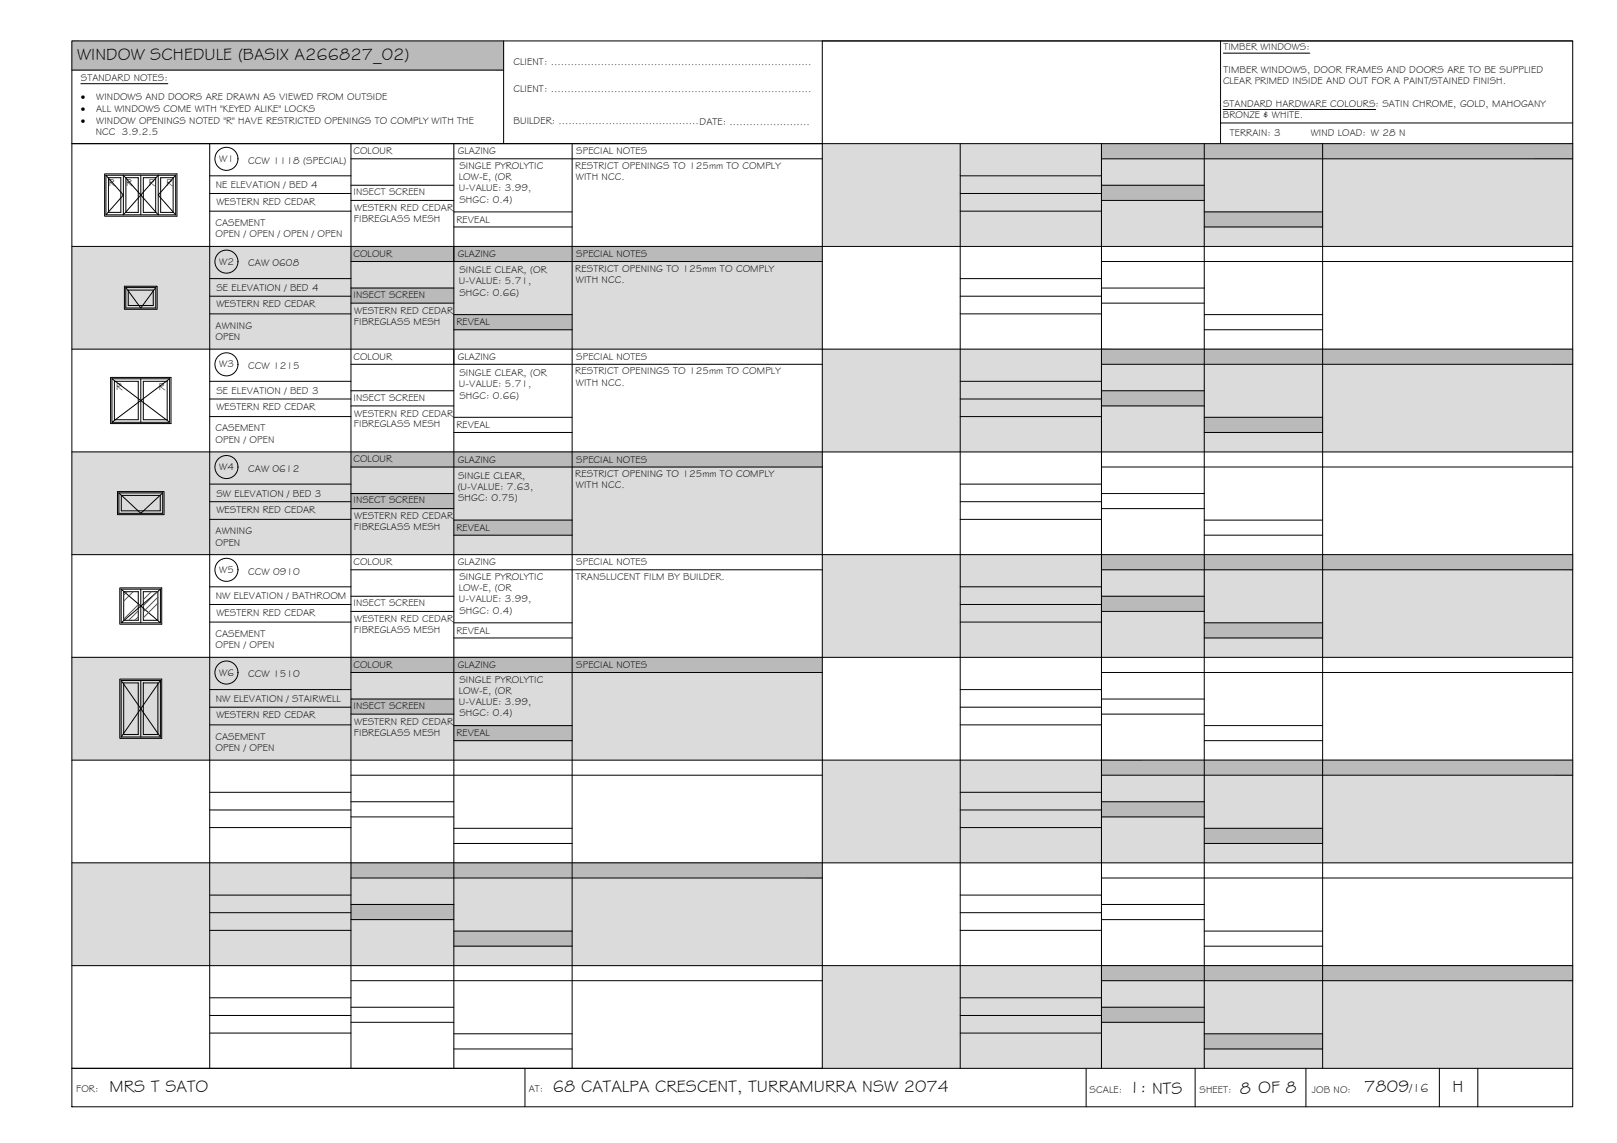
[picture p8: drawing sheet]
<svg xmlns="http://www.w3.org/2000/svg" width="420mm" height="297mm" viewBox="0 0 420 297" stroke-linecap="round" stroke-linejoin="round" font-family="sans-serif">
<!-- layer: WINDOW SCHEDULE HATCH -->
<g fill="#dbdbdb" stroke="#dbdbdb" stroke-width=".26">
<path d="M213.7 37.3l195 26.7v-26.7zM213.7 37.3l195 26.7h-195z"/>
<path d="M18.7 64l195 26.7v-26.7zM18.7 64l195 26.7h-195z"/>
<path d="M213.7 90.7l195 26.7v-26.7zM213.7 90.7l195 26.7h-195z"/>
<path d="M18.7 117.4l195 26.7v-26.7zM18.7 117.4l195 26.7h-195z"/>
<path d="M213.7 144.1l195 26.7v-26.7zM213.7 144.1l195 26.7h-195z"/>
<path d="M18.7 170.8l195 26.7v-26.7zM18.7 170.8l195 26.7h-195z"/>
<path d="M213.7 197.5l195 26.7v-26.7zM213.7 197.5l195 26.7h-195z"/>
<path d="M18.7 224.2l195 26.7v-26.7zM18.7 224.2l195 26.7h-195z"/>
<path d="M213.7 250.9l195 26.7v-26.7zM213.7 250.9l195 26.7h-195z"/>
</g>
<g fill="#bababa" stroke="#bababa" stroke-width=".26">
<path d="M18.7 10.6l112.2 7.6v-7.6zM18.7 10.6l112.2 7.6h-112.2z"/>
<path d="M286.2 37.3l122.5 4v-4zM286.2 37.3l122.5 4h-122.5z"/>
<path d="M286.2 48.1l26.7 4v-4zM286.2 48.1l26.7 4h-26.7z"/>
<path d="M312.9 55.1l30.8 3.9v-3.9zM312.9 55.1l30.8 3.9h-30.8z"/>
<path d="M91.2 64l122.5 4v-4zM91.2 64l122.5 4h-122.5z"/>
<path d="M91.2 74.9l26.7 3.9v-3.9zM91.2 74.9l26.7 3.9h-26.7z"/>
<path d="M117.9 81.8l30.8 3.9v-3.9zM117.9 81.8l30.8 3.9h-30.8z"/>
<path d="M286.2 90.7l122.5 4v-4zM286.2 90.7l122.5 4h-122.5z"/>
<path d="M286.2 101.6l26.7 3.9v-3.9zM286.2 101.6l26.7 3.9h-26.7z"/>
<path d="M312.9 108.5l30.8 3.9v-3.9zM312.9 108.5l30.8 3.9h-30.8z"/>
<path d="M91.2 117.4l122.5 4v-4zM91.2 117.4l122.5 4h-122.5z"/>
<path d="M91.2 128.3l26.7 3.9v-3.9zM91.2 128.3l26.7 3.9h-26.7z"/>
<path d="M117.9 135.2l30.8 3.9v-3.9zM117.9 135.2l30.8 3.9h-30.8z"/>
<path d="M286.2 144.1l122.5 4v-4zM286.2 144.1l122.5 4h-122.5z"/>
<path d="M286.2 155l26.7 3.9v-3.9zM286.2 155l26.7 3.9h-26.7z"/>
<path d="M312.9 161.9l30.8 3.9v-3.9zM312.9 161.9l30.8 3.9h-30.8z"/>
<path d="M91.2 170.8l122.5 4v-4zM91.2 170.8l122.5 4h-122.5z"/>
<path d="M91.2 181.6l26.7 4v-4zM91.2 181.6l26.7 4h-26.7z"/>
<path d="M117.9 188.6l30.8 3.9v-3.9zM117.9 188.6l30.8 3.9h-30.8z"/>
<path d="M286.2 197.5l122.5 4v-4zM286.2 197.5l122.5 4h-122.5z"/>
<path d="M286.2 208.4l26.7 3.9v-3.9zM286.2 208.4l26.7 3.9h-26.7z"/>
<path d="M312.9 215.3l30.8 3.9v-3.9zM312.9 215.3l30.8 3.9h-30.8z"/>
<path d="M91.2 224.2l122.5 4v-4zM91.2 224.2l122.5 4h-122.5z"/>
<path d="M91.2 235l26.7 4v-4zM91.2 235l26.7 4h-26.7z"/>
<path d="M117.9 242l30.8 3.9v-3.9zM117.9 242l30.8 3.9h-30.8z"/>
<path d="M286.2 250.9l122.5 4v-4zM286.2 250.9l122.5 4h-122.5z"/>
<path d="M286.2 261.8l26.7 3.9v-3.9zM286.2 261.8l26.7 3.9h-26.7z"/>
<path d="M312.9 268.7l30.8 3.9v-3.9zM312.9 268.7l30.8 3.9h-30.8z"/>
</g>
<!-- layer: BORDER -->
<g fill="none" stroke="#000" stroke-width=".26">
<path d="M18.7 10.6h390v277h-390zM18.7 18.2h112.2M130.9 10.6v26.7M317.1 10.6v26.7M408.7 10.6h-195v267M18.7 37.3h390M54.5 37.3v240.3M91.2 37.3v240.3M117.9 37.3v240.3M148.7 37.3v240.3M249.5 37.3v240.3M286.2 37.3v240.3"/>
<path d="M312.9 37.3v240.3M317.1 32h91.6M343.7 37.3v240.3M54.5 45.7h36.7M54.5 50.3h36.7M54.5 54.9h36.7M91.2 41.3h122.5M91.2 48.1h26.7M91.2 52.1h26.7M117.9 55.1h30.8M117.9 59h30.8M249.5 45.7h36.7"/>
<path d="M249.5 50.3h36.7M249.5 54.9h36.7M286.2 41.3h122.5M286.2 48.1h26.7M286.2 52.1h26.7M312.9 55.1h30.8M312.9 59h30.8M18.7 64h390M54.5 72.4h36.7M54.5 77h36.7M91.2 68h122.5M91.2 74.9h26.7"/>
<path d="M91.2 78.8h26.7M249.5 72.4h36.7M249.5 77h36.7M286.2 68h122.5M286.2 74.9h26.7M286.2 78.8h26.7M18.7 90.7h390M54.5 81.6h36.7M54.5 99.1h36.7M91.2 94.7h122.5M117.9 81.8h30.8M117.9 85.7h30.8"/>
<path d="M249.5 81.6h36.7M249.5 99.1h36.7M286.2 94.7h122.5M312.9 81.8h30.8M312.9 85.7h30.8M18.7 117.4h390M54.5 103.7h36.7M54.5 108.3h36.7M91.2 101.6h26.7M91.2 105.5h26.7M117.9 108.5h30.8M117.9 112.4h30.8"/>
<path d="M249.5 103.7h36.7M249.5 108.3h36.7M286.2 101.6h26.7M286.2 105.5h26.7M312.9 108.5h30.8M312.9 112.4h30.8M54.5 125.8h36.7M54.5 130.4h36.7M54.5 135h36.7M91.2 121.4h122.5M91.2 128.3h26.7M91.2 132.2h26.7"/>
<path d="M117.9 135.2h30.8M117.9 139.1h30.8M249.5 125.8h36.7M249.5 130.4h36.7M249.5 135h36.7M286.2 121.4h122.5M286.2 128.3h26.7M286.2 132.2h26.7M312.9 135.2h30.8M312.9 139.1h30.8M18.7 144.1h390M54.5 152.5h36.7"/>
<path d="M54.5 157.1h36.7M91.2 148.1h122.5M91.2 155h26.7M91.2 158.9h26.7M249.5 152.5h36.7M249.5 157.1h36.7M286.2 148.1h122.5M286.2 155h26.7M286.2 158.9h26.7M18.7 170.8h390M54.5 161.7h36.7M54.5 179.2h36.7"/>
<path d="M91.2 174.8h122.5M117.9 161.9h30.8M117.9 165.8h30.8M249.5 161.7h36.7M249.5 179.2h36.7M286.2 174.8h122.5M312.9 161.9h30.8M312.9 165.8h30.8M18.7 197.5h390M54.5 183.8h36.7M54.5 188.4h36.7M91.2 181.7h26.7"/>
<path d="M91.2 185.6h26.7M117.9 188.6h30.8M117.9 192.5h30.8M249.5 183.8h36.7M249.5 188.4h36.7M286.2 181.7h26.7M286.2 185.6h26.7M312.9 188.6h30.8M312.9 192.5h30.8M54.5 205.9h36.7M54.5 210.5h36.7M54.5 215.1h36.7"/>
<path d="M91.2 201.5h122.5M91.2 208.4h26.7M91.2 212.3h26.7M117.9 215.3h30.8M117.9 219.2h30.8M249.5 205.9h36.7M249.5 210.5h36.7M249.5 215.1h36.7M286.2 201.5h122.5M286.2 208.4h26.7M286.2 212.3h26.7M312.9 215.3h30.8"/>
<path d="M312.9 219.2h30.8M18.7 224.2h390M54.5 232.6h36.7M54.5 237.2h36.7M91.2 228.2h122.5M91.2 235h26.7M91.2 239h26.7M249.5 232.6h36.7M249.5 237.2h36.7M286.2 228.2h122.5M286.2 235h26.7M286.2 239h26.7"/>
<path d="M18.7 250.9h390M54.5 241.8h36.7M54.5 259.3h36.7M91.2 254.9h122.5M117.9 242h30.8M117.9 245.9h30.8M249.5 241.8h36.7M249.5 259.3h36.7M286.2 254.9h122.5M312.9 242h30.8M312.9 245.9h30.8M18.7 277.6h390"/>
<path d="M54.5 263.9h36.7M54.5 268.5h36.7M91.2 261.8h26.7M91.2 265.7h26.7M117.9 268.7h30.8M117.9 272.6h30.8M136.4 277.6v10M249.5 263.9h36.7M249.5 268.5h36.7M282.2 277.6v10M286.2 261.8h26.7M286.2 265.7h26.7"/>
<path d="M310.5 277.6v10M312.9 268.7h30.8M312.9 272.6h30.8M339.3 277.6v10M374 277.6v10M384 277.6v10"/>
</g>
<!-- layer: TEXT -->
<path d="M317.9 13.8h22.4M21 21.8h22.6M317.8 28.5h39.6M117.9 64.3v3.7M117.9 91v3.7" fill="none" stroke="#000" stroke-width=".26"/>
<!-- layer: WINDOWS -->
<g fill="none" stroke="#000" stroke-width=".26">
<path d="M27.5 45.5l4.6 5.2-4.6 5.1h18.1M27.5 45.5v10.3M27.5 45.5h18.1M28.2 46.2h3.2v9h-3.2zM32.1 45.5l4.5 5.2-4.5 5.1zM32.7 46.2h3.2v9h-3.2zM36.6 45.5v10.3M37.2 46.2h3.3v9h-3.3zM41.1 45.5v10.3l-4.5-5.1zM41.7 46.2h3.3v9h-3.3zM45.6 45.5l-4.5 5.2 4.5 5.1M45.6 45.5v10.3"/>
<path d="M32.7 74.7l3.9 5.3 3.9-5.3M32.7 74.7h7.8M32.7 74.7v5.3h7.8v-5.3M33.3 75.4h6.5v4h-6.5zM29.1 98.4l7.5 5.7-7.5 5.6h15M29.1 98.4v11.3M29.1 98.4h15M29.7 99.1h6.2v10h-6.2zM36.6 98.4v11.3M37.2 99.1h6.2v10h-6.2zM44.1 98.4l-7.5 5.7 7.5 5.6M44.1 98.4v11.3"/>
<path d="M30.9 128.1l5.7 5.3 5.7-5.3M30.9 128.1h11.4M30.9 128.1v5.3h11.4v-5.3M31.5 128.7h10.1v4.1h-10.1zM31.5 153.1l5.1 4.4-5.1 4.4h10.2M31.5 153.1v8.8M31.5 153.1h10.2M32.1 153.8h3.8v7.4h-3.8zM36.6 153.1v8.8M37.2 153.8h3.8v7.4h-3.8zM41.7 153.1l-5.1 4.4 5.1 4.4M41.7 153.1v8.8"/>
<path d="M31.5 176.8l5.1 7.4-5.1 7.3h10.2M31.5 176.8v14.7M31.5 176.8h10.2M32.1 177.5h3.8v13.4h-3.8zM36.6 176.8v14.7M37.2 177.5h3.8v13.4h-3.8zM41.7 176.8l-5.1 7.4 5.1 7.3M41.7 176.8v14.7"/>
<circle cx="58.8" cy="41.3" r="3"/>
<circle cx="58.8" cy="68" r="3"/>
<circle cx="58.8" cy="94.7" r="3"/>
<circle cx="58.8" cy="121.4" r="3"/>
<circle cx="58.8" cy="148.1" r="3"/>
<circle cx="58.8" cy="174.8" r="3"/>
</g>
<!-- layer: NEWWORK -->
<path d="M27.2 45.2h18.8v11h-18.8zM32.3 74.4h8.5v6h-8.5zM28.7 98.1h15.7v12h-15.7zM30.5 127.8h12.1v5.9h-12.1zM31.1 152.8h10.9v9.4h-10.9zM31.1 176.5h10.9v15.4h-10.9z" fill="none" stroke="#000" stroke-width=".26"/>
<!-- layer: HATCH -->
<path d="M33 153.8l-.9 .9M34.6 153.8l-2.5 2.4M35.9 157.2l-3.8 3.7M35.9 158.7l-2.4 2.5M39.3 153.8l-2 2M40.9 153.8l-3.6 3.6M41 155.2l-3.8 3.8M41 156.8l-3.8 3.8M35.9 160.3l-.9 .9" fill="none" stroke="#545454" stroke-width=".26"/>
<g font-size="4.5">
<text x="20" y="15.6">WINDOW SCHEDULE (BASIX A266827_02)</text>
<text x="28.5" y="283.7">MRS T SATO</text>
<text x="143.6" y="283.7">68 CATALPA CRESCENT, TURRAMURRA NSW 2074</text>
<text x="293.4" y="284">1: NTS</text>
<text x="322.2" y="284.2">8 OF 8</text>
<text x="354.5" y="283.9">7809</text>
<text x="377.4" y="283.8">H</text>
</g>
<text font-size="3.2" x="366.3" y="283.9">/16</text>
<g font-size="2.6">
<text x="133.4" y="16.9">CLIENT: ..............................................................................</text>
<text x="317.9" y="13.1">TIMBER WINDOWS:</text>
<text x="21" y="21.1">STANDARD NOTES:</text>
<text x="317.8" y="21.9">CLEAR PRIMED INSIDE AND OUT FOR A PAINT/STAINED FINISH.</text>
<text x="317.9" y="19">TIMBER WINDOWS, DOOR FRAMES AND DOORS ARE TO BE SUPPLIED</text>
<text x="21" y="26.1">·</text>
<text x="21" y="29.1">·</text>
<text x="25" y="29.1">ALL WINDOWS COME WITH &quot;KEYED ALIKE&quot; LOCKS</text>
<text x="25" y="26.1">WINDOWS AND DOORS ARE DRAWN AS VIEWED FROM OUTSIDE</text>
<text x="133.4" y="24">CLIENT: ..............................................................................</text>
<text x="317.8" y="27.7">STANDARD HARDWARE COLOURS: SATIN CHROME, GOLD, MAHOGANY</text>
<text x="21" y="32.1">·</text>
<text x="24.9" y="35.1">NCC 3.9.2.5</text>
<text x="25" y="32.1">WINDOW OPENINGS NOTED &quot;R&quot; HAVE RESTRICTED OPENINGS TO COMPLY WITH THE</text>
<text x="133.4" y="32.3">BUILDER: ..........................................DATE: ........................</text>
<text x="317.7" y="30.7">BRONZE &amp; WHITE.</text>
<text x="319.6" y="35.4">TERRAIN: 3</text>
<text x="340.6" y="35.4">WIND LOAD: W 28 N</text>
<text x="91.8" y="40.1">COLOUR</text>
<text x="119" y="40.1">GLAZING</text>
<text x="149.7" y="40.1">SPECIAL NOTES</text>
<text x="57" y="42.1">W1</text>
<text x="64.5" y="42.6">CCW 1118 (SPECIAL)</text>
<text x="119.2" y="46.8">LOW-E, (OR</text>
<text x="119.4" y="43.9">SINGLE PYROLYTIC</text>
<text x="149.5" y="43.9">RESTRICT OPENINGS TO 125mm TO COMPLY</text>
<text x="149.6" y="46.8">WITH NCC.</text>
<text x="28.3" y="48.4">R</text>
<text x="32.8" y="48.4">R</text>
<text x="38.7" y="48.4">R</text>
<text x="43.2" y="48.4">R</text>
<text x="56.1" y="49">NE ELEVATION / BED 4</text>
<text x="56.2" y="53.2">WESTERN RED CEDAR</text>
<text x="91.8" y="50.7">INSECT SCREEN</text>
<text x="119.2" y="49.7">U-VALUE: 3.99,</text>
<text x="119.4" y="52.7">SHGC: 0.4)</text>
<text x="56" y="58.7">CASEMENT</text>
<text x="92" y="57.7">FIBREGLASS MESH</text>
<text x="92" y="54.8">WESTERN RED CEDAR</text>
<text x="118.6" y="57.9">REVEAL</text>
<text x="56" y="61.6">OPEN / OPEN / OPEN / OPEN</text>
<text x="57" y="68.8">W2</text>
<text x="64.5" y="69.3">CAW 0608</text>
<text x="91.8" y="66.8">COLOUR</text>
<text x="119" y="66.9">GLAZING</text>
<text x="119.4" y="71">SINGLE CLEAR, (OR</text>
<text x="149.5" y="70.6">RESTRICT OPENING TO 125mm TO COMPLY</text>
<text x="149.7" y="66.9">SPECIAL NOTES</text>
<text x="56.2" y="75.7">SE ELEVATION / BED 4</text>
<text x="91.8" y="77.4">INSECT SCREEN</text>
<text x="119.2" y="73.9">U-VALUE: 5.71,</text>
<text x="119.4" y="76.9">SHGC: 0.66)</text>
<text x="149.6" y="73.5">WITH NCC.</text>
<text x="56.2" y="79.9">WESTERN RED CEDAR</text>
<text x="92" y="81.5">WESTERN RED CEDAR</text>
<text x="56" y="88.4">OPEN</text>
<text x="56" y="85.5">AWNING</text>
<text x="92" y="84.4">FIBREGLASS MESH</text>
<text x="118.6" y="84.6">REVEAL</text>
<text x="57" y="95.5">W3</text>
<text x="64.5" y="95.9">CCW 1215</text>
<text x="91.8" y="93.5">COLOUR</text>
<text x="119" y="93.5">GLAZING</text>
<text x="149.7" y="93.5">SPECIAL NOTES</text>
<text x="30.2" y="101.3">R</text>
<text x="41.3" y="101.3">R</text>
<text x="119.2" y="100.6">U-VALUE: 5.71,</text>
<text x="119.4" y="97.7">SINGLE CLEAR, (OR</text>
<text x="149.5" y="97.3">RESTRICT OPENINGS TO 125mm TO COMPLY</text>
<text x="149.6" y="100.2">WITH NCC.</text>
<text x="56.2" y="102.4">SE ELEVATION / BED 3</text>
<text x="56.2" y="106.6">WESTERN RED CEDAR</text>
<text x="91.8" y="104.1">INSECT SCREEN</text>
<text x="119.4" y="103.6">SHGC: 0.66)</text>
<text x="56" y="112.1">CASEMENT</text>
<text x="92" y="111.1">FIBREGLASS MESH</text>
<text x="92" y="108.2">WESTERN RED CEDAR</text>
<text x="118.6" y="111.3">REVEAL</text>
<text x="56" y="115">OPEN / OPEN</text>
<text x="57" y="122.2">W4</text>
<text x="64.5" y="122.7">CAW 0612</text>
<text x="91.8" y="120.2">COLOUR</text>
<text x="119" y="120.3">GLAZING</text>
<text x="119" y="124.4">SINGLE CLEAR,</text>
<text x="149.5" y="124">RESTRICT OPENING TO 125mm TO COMPLY</text>
<text x="149.7" y="120.3">SPECIAL NOTES</text>
<text x="56.2" y="129.1">SW ELEVATION / BED 3</text>
<text x="91.8" y="130.8">INSECT SCREEN</text>
<text x="118.9" y="127.3">(U-VALUE: 7.63,</text>
<text x="119" y="130.3">SHGC: 0.75)</text>
<text x="149.6" y="126.9">WITH NCC.</text>
<text x="56.2" y="133.3">WESTERN RED CEDAR</text>
<text x="92" y="137.8">FIBREGLASS MESH</text>
<text x="92" y="134.9">WESTERN RED CEDAR</text>
<text x="118.6" y="138">REVEAL</text>
<text x="56" y="141.8">OPEN</text>
<text x="56" y="138.9">AWNING</text>
<text x="57" y="148.9">W5</text>
<text x="64.5" y="149.3">CCW 0910</text>
<text x="91.8" y="146.9">COLOUR</text>
<text x="119" y="147">GLAZING</text>
<text x="149.7" y="147">SPECIAL NOTES</text>
<text x="56.1" y="155.8">NW ELEVATION / BATHROOM</text>
<text x="119.2" y="153.6">LOW-E, (OR</text>
<text x="119.4" y="150.7">SINGLE PYROLYTIC</text>
<text x="149.6" y="150.7">TRANSLUCENT FILM BY BUILDER.</text>
<text x="56.2" y="160">WESTERN RED CEDAR</text>
<text x="91.8" y="157.5">INSECT SCREEN</text>
<text x="92" y="161.6">WESTERN RED CEDAR</text>
<text x="119.2" y="156.5">U-VALUE: 3.99,</text>
<text x="119.4" y="159.5">SHGC: 0.4)</text>
<text x="56" y="165.5">CASEMENT</text>
<text x="92" y="164.5">FIBREGLASS MESH</text>
<text x="118.6" y="164.7">REVEAL</text>
<text x="56" y="168.4">OPEN / OPEN</text>
<text x="91.8" y="173.6">COLOUR</text>
<text x="119" y="173.6">GLAZING</text>
<text x="149.7" y="173.6">SPECIAL NOTES</text>
<text x="57" y="175.6">W6</text>
<text x="64.5" y="176.1">CCW 1510</text>
<text x="119.4" y="177.4">SINGLE PYROLYTIC</text>
<text x="56.1" y="182.5">NW ELEVATION / STAIRWELL</text>
<text x="91.8" y="184.2">INSECT SCREEN</text>
<text x="119.2" y="180.3">LOW-E, (OR</text>
<text x="119.2" y="183.2">U-VALUE: 3.99,</text>
<text x="56.2" y="186.7">WESTERN RED CEDAR</text>
<text x="92" y="191.2">FIBREGLASS MESH</text>
<text x="92" y="188.3">WESTERN RED CEDAR</text>
<text x="118.6" y="191.4">REVEAL</text>
<text x="119.4" y="186.2">SHGC: 0.4)</text>
<text x="56" y="192.2">CASEMENT</text>
<text x="56" y="195.1">OPEN / OPEN</text>
<text x="19.8" y="283.8">FOR:</text>
<text x="137.4" y="283.7">AT:</text>
<text x="283.1" y="284">SCALE:</text>
<text x="311.7" y="284">SHEET:</text>
<text x="340.9" y="284">JOB NO:</text>
</g>
</svg>
